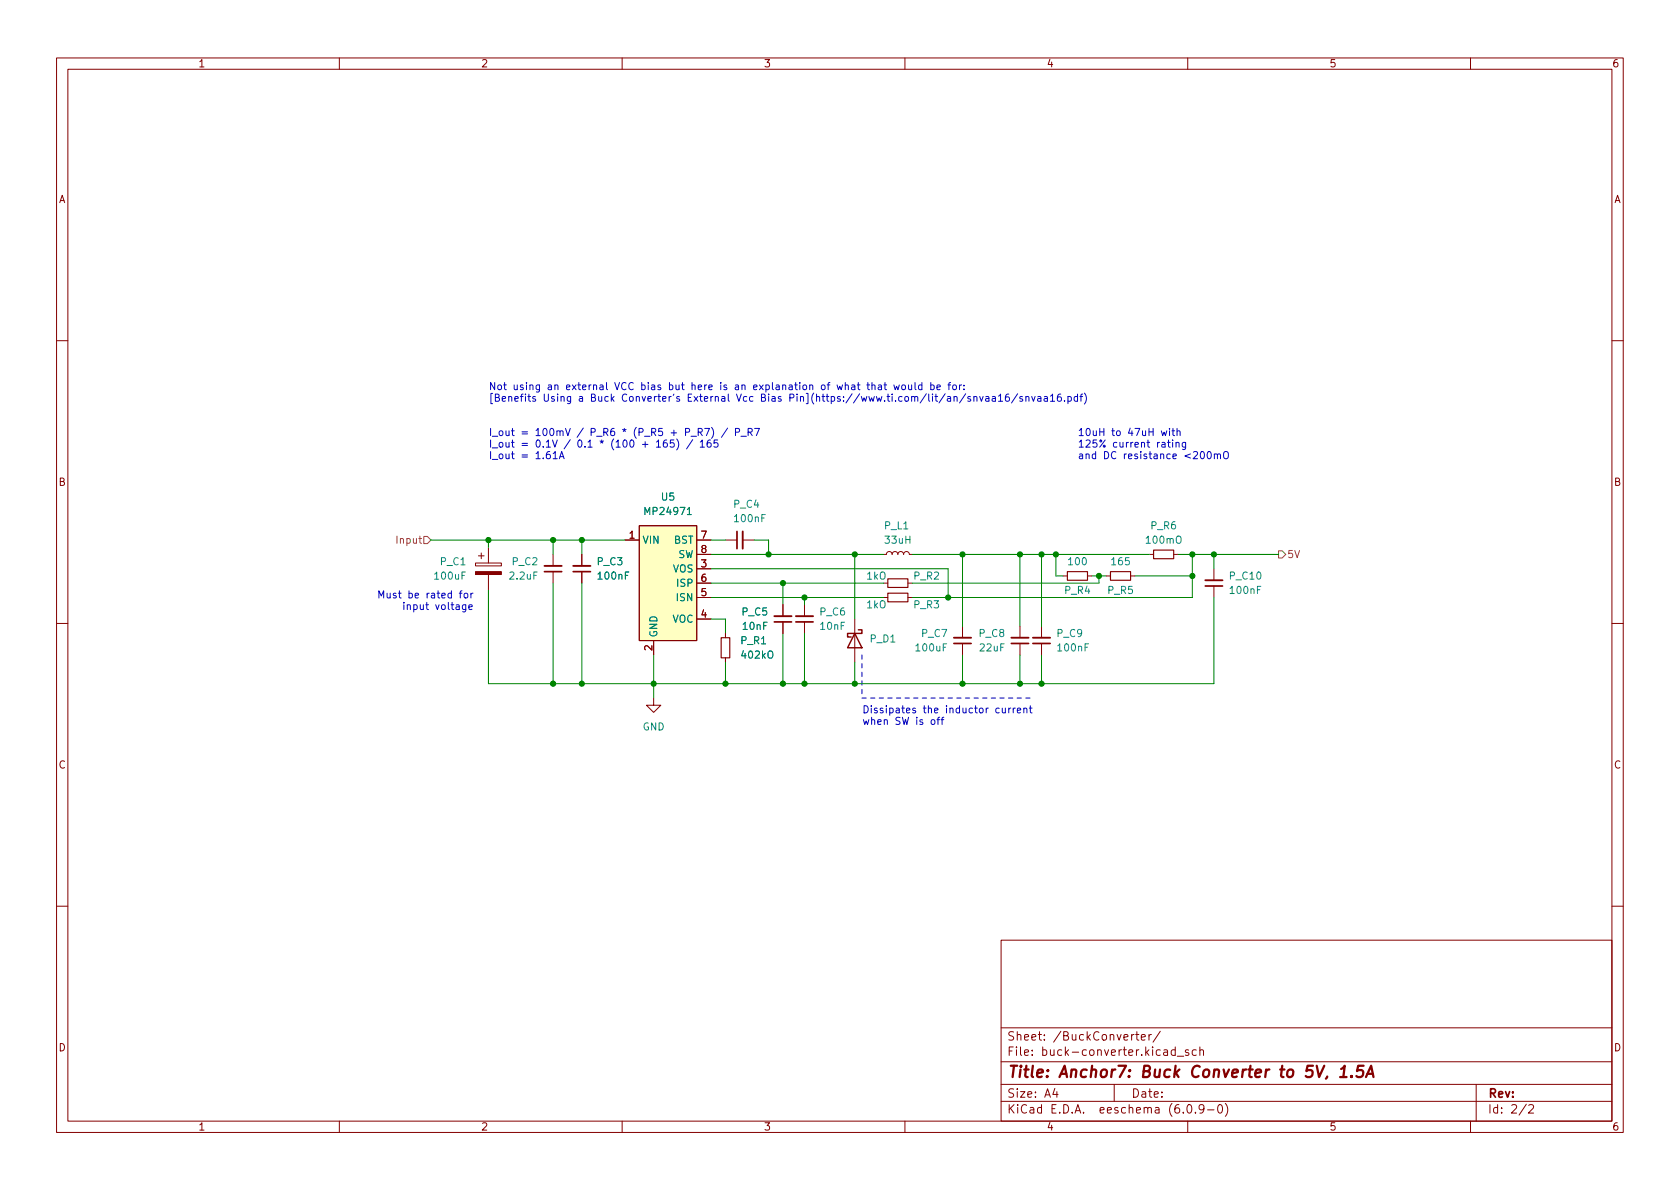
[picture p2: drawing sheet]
<svg xmlns="http://www.w3.org/2000/svg" width="297mm" height="210mm" viewBox="0 0 297 210" stroke-linecap="round" stroke-linejoin="round" font-family="sans-serif">
<g fill="none" stroke="#840000" stroke-width=".18">
<path d="M10 10.2h277v190.1h-277zM12 12.2h273v186.1h-273zM60 10.2v2M110 10.2v2M160 10.2v2M210 10.2v2M260 10.2v2M10 60.2h2M285 60.2h2M84.1 99.6h4.5v.5h-4.5zM84.6 98.3h1M85.1 97.8v1"/>
<path d="M86.4 96.8v2.8M97.8 98v2.1M102.9 98v2.1M110.5 95.5h2.5M113 93h10.2v20.3h-10.2zM123.2 98h2.5M123.2 95.5h2.5M128.3 95.5h2M131.3 95.5h2M156.2 98h.5l.2-.3 .3-.2 .4 .2 .1 .3 .2-.3 .3-.2 .4 .1 .1 .4 .3-.4 .4-.1 .2 .2 .2 .3 .1-.3 .4-.2 .3 .2 .2 .3h.5M203.2 98h.8M207.5 98h.8"/>
<path d="M10 110.2h2M86.4 101.6v2.8M97.8 101.1v2M102.9 101.1v2M115.6 113.3v2.5M123.2 100.6h2.5M123.2 109.5h2.5M123.2 105.7h2.5M123.2 103.1h2.5M128.3 112v.8M128.3 116.3v.8M138.4 106.9v2.1"/>
<path d="M138.4 110v2M142.2 106.9v2.1M142.2 110v2M151.1 109.5v7.6M160.5 105.7h.8M160.5 103.1h.8M170.2 110.7v2.1M170.2 113.8v2M180.3 110.7v2.1M180.3 113.8v2M184.1 110.7v2.1M184.1 113.8v2"/>
<path d="M188 101.8h.7M192.3 101.8h.7M195.6 101.8h.7M199.9 101.8h.8M214.6 100.6v2M214.6 103.6v2.1M285 110.2h2M115.6 123.4v1.3h1.2l-1.2 1.3-1.3-1.3h1.3M10 160.2h2M177 166.3h108v32h-108zM285 160.2h2M60 198.3v2"/>
<path d="M110 198.3v2M160 198.3v2M177 194.8h108M177 191.8h108M177 187.8h108M177 181.8h108M186.5 192.5l-.4 1h1M186.9 193v1M197 191.8v3M200.5 182.9l-.3 .1-.1 .2M200.8 182.9h.6M201 182.4v1.3l.4 .2"/>
<path d="M201.8 183.4l.7-.1-.1-.3-.4-.1-.2 .2 .1 .8h.5M203.1 182.9v1M203.6 182.9l-.3 .1-.2 .2M205.1 182.4l-1.2 1.9M207.8 185.7l-.4-.1-.3 .3v.4l.1 .3h.6M207.8 185.1v1.5M208.1 186.8h1.2M210 198.3v2M210.1 195.4l.1-.1a.81 .81 0 0 1 .6 .7 .81 .81 0 0 1-.3 .8h-.1a.81 .81 0 0 1-.6-.6 .81 .81 0 0 1 .3-.8zM210.1 185.7l-.3-.1-.2 .2v.3l.5 .1v.4h-.5M211.4 196.7v.1M211.5 185.7l-.4-.1-.3 .3v.4l.1 .3h.6"/>
<path d="M212.1 185.8l.3-.2 .3 .1 .1 .9M212.1 185.1v1.5M212.9 196l-.3 .3-.5-.1-.1-.2 .1-.6 .5-.1 .2 .2a.99 .99 0 0 1-.4 1.3h-.3M213.5 196.3h1.1M215.5 195.4l.1-.1a.81 .81 0 0 1 .6 .7 .81 .81 0 0 1-.3 .8h-.1a.81 .81 0 0 1-.6-.6 .81 .81 0 0 1 .3-.8zM216.6 195.1a1.72 1.72 0 0 1 0 2.3M260 198.3v2M261 191.8v6.5M269.9 195.3l-1.3 1.9M270.3 195.5l.6-.2 .2 .2 .1 .3-1 1h1"/>
</g>
<path d="M236.9 190.5h1.2M237.1 189l.7-.5-.3 2M239 190.3v.1l-.1 .1v-.1l.1-.1-.1 .2M241.1 188.5h-1l-.2 .9 .3-.2 .7 .1 .1 .3-.1 .7-.3 .2h-.5l-.3-.2M241.5 190.5l.9-2 .4 2M241.8 189.9h.9" fill="none" stroke="#840000" stroke-width=".4"/>
<path d="M131.3 94v3M96.3 100.1h3M101.3 100.1h3.1M136.9 109h3.1M140.7 109h3.1M168.7 112.8h3M178.8 112.8h3.1M182.6 112.8h3.1M213.1 102.6h3.1" fill="none" stroke="#840000" stroke-width=".33"/>
<path d="M130.3 94v3M96.3 101.1h3M101.3 101.1h3.1M136.9 110h3.1M140.7 110h3.1M168.7 113.8h3M178.8 113.8h3.1M182.6 113.8h3.1M213.1 103.6h3.1" fill="none" stroke="#840000" stroke-width=".3"/>
<path d="M204 97.3h3.5v1.5h-3.5zM127.5 112.8h1.5v3.5h-1.5zM157 102.4h3.5v1.5h-3.5zM157 104.9h3.5v1.5h-3.5zM188.7 101.1h3.6v1.5h-3.6zM196.3 101.1h3.6v1.5h-3.6z" fill="none" stroke="#840000" stroke-width=".2"/>
<path d="M113 93h10.2v20.3h-10.2z" fill="#ffffc2" stroke="#ffffc2" stroke-width=".18"/>
<path d="M121.5 91h.8" fill="none" stroke="#008484" stroke-width=".18"/>
<path d="M151.1 112l1.3 2.5h-2.5zM151.8 111.4h.6v.6h-2.5v.6h.6" fill="none" stroke="#840000" stroke-width=".25"/>
<path d="M84.1 101.1h4.5v.5h-4.5z" fill="#840000" stroke="#840000" stroke-width=".18"/>
<path d="M74.9 94.9h.7l.6 .6-.6 .6h-.7zM226.1 97.4h.6l.6 .6-.6 .7h-.6z" fill="none" stroke="#848400" stroke-width=".18"/>
<g fill="none" stroke="#0000c2" stroke-width=".18">
<path d="M116.1 78.2l.3-.4v1.3M116.1 79.1h.7M117.9 77.8l-.4 .1a.85 .85 0 0 0 0 1.2l.4-.1 .1-.5-.2-.2h-.3l-.2 .2M119.2 77.8h-.7v.6l.2-.1h.4l.1 .2v.5l-.2 .1-.5-.1M119.6 77.6a1.46 1.46 0 0 1 0 2M122.5 77.7l-1.1 1.7M123.4 76.4h.7l.1-.2-.1-.3-.7-.1v1.2M123.8 76.4l.4 .6M123.8 78.2l.4-.4v1.3M123.8 79.1h.7M124.6 75.8h.8l-.5 1.2M125.6 77.8l-.3 .1a.86 .86 0 0 0 0 1.2l.4-.1v-.5l-.2-.2h-.2l-.3 .2"/>
<path d="M125.8 75.6a1.46 1.46 0 0 1 0 1.9M126.9 77.8h-.6l-.1 .6 .2-.1h.4l.2 .2-.1 .5-.2 .1-.5-.1M128.6 75.7l-1 1.6M130 76.4h.6l.2-.2-.1-.3-.7-.1v1.2M131 77.2h1M132.3 76.4h.6l.1-.2-.1-.3-.6-.1v1.2M132.6 76.4l.4 .6M133.4 75.8h.9l-.6 1.2M153.3 68.1h.4M153.4 67.6v1.1l.3 .2M154.2 68.2l.2-.1h.3v.8M154.2 67.6v1.3"/>
<path d="M155.3 68.1h.5l.1 .8M155.9 68.4h-.5l-.1 .2 .1 .3h.5M156.3 68.1h.5M156.5 67.6v1.1l.3 .2M158 68.1l.3 .8 .2-.6 .3 .6 .2-.8M159.6 68.1h.3l.2 .2v.4l-.2 .2h-.3l-.2-.2zM160.6 68.1l.1 .8h.3l.2-.1M161.2 68.1v.8M161.8 67.6v1.1l.2 .2M163 68.1h-.4l-.2 .2 .1 .6h.5M163 67.6v1.3M164.6 68.1h.3l.3 .2-.1 .6h-.5"/>
<path d="M164.6 67.6v1.3M165.7 68.5l.6-.1-.1-.3h-.4l-.1 .1v.7h.5M167.6 68.1h.5M168.1 67.6l-.3 .2v1.1M168.6 68.1h.3l.2 .2v.4l-.2 .2h-.3l-.2-.2zM168.7 70.2l.2-.1 .3 .1v.8M169.7 68.1v.8M170 68.1l-.3 .2M170.4 68.8v.1M170.4 68.1v.1M170.7 69.6l-1 1.7M171.6 70.2l-.3-.1-.2 .2 .1 .2 .4 .1v.3h-.5"/>
<path d="M172.2 70.2l.2-.1 .3 .1v.8M172.2 70.1v.9M173.2 70.1l.3 .9 .3-.9M174.3 70.2h.5l.1 .8M174.9 70.4l-.5 .1-.2 .2 .2 .3 .5-.1M175.5 70.2h.4l.1 .8M176 70.4l-.4 .1-.2 .2 .2 .3 .4-.1M176.5 70.1l.4-.4v1.3M176.5 71h.8M178.4 69.7h-.4a.86 .86 0 0 0 0 1.3l.4-.2 .1-.4-.3-.2h-.2l-.2 .2M179.9 69.6l-1.1 1.7M180.8 70.2l-.3-.1-.2 .2 .1 .2 .4 .1v.3h-.5"/>
<path d="M181.4 70.2l.2-.1 .3 .1v.8M181.4 70.1v.9M182.4 70.1l.3 .9 .3-.9M183.5 70.2h.5v.8M184 70.4l-.4 .1-.2 .2 .2 .3 .4-.1M184.6 70.2h.5l.1 .8M185.2 70.4l-.4 .1-.2 .2 .2 .3 .4-.1M185.7 70.1l.4-.4v1.3M185.7 71h.8M187.6 69.7h-.4a.85 .85 0 0 0 0 1.3l.4-.2 .1-.4-.3-.2h-.2l-.3 .2M188.2 70.8v.2M188.8 70.2l.4-.1 .2 .3-.1 .5h-.5"/>
<path d="M188.8 70.1v1.3M190.5 70.2l-.3-.1-.3 .3 .1 .5h.5M190.5 69.7v1.3M190.9 70.1h.5M191.4 69.7l-.3 .2v1.1M191.7 69.5a1.46 1.46 0 0 1 0 1.9M205.3 76.2l.3 .8 .2-.6 .3 .6 .2-.8M206.4 78.2h.5M206.6 77.8v1.1l.3 .2M206.8 75.8v.1M206.8 76.2v.8M207.2 76.2h.5"/>
<path d="M207.3 77.8v.1M207.3 78.2v.9M207.4 75.8v1l.3 .2M207.9 78.3l.2-.1 .3 .1 .1 .8M207.9 78.2v.9M208.1 76.3l.2-.1h.3l.1 .8M208.1 75.8v1.2M209.6 78.2v1.1l-.2 .2-.3-.1M209.6 78.3l-.3-.1-.3 .3 .1 .5h.5M212.3 80l.2-.2a.68 .68 0 0 1 .5 .7 .68 .68 0 0 1-.5 .6l-.2-.1-.1-.4zM213.6 79.9l.1-.1a.68 .68 0 0 1 .5 .7 .68 .68 0 0 1-.5 .6 .84 .84 0 0 1-.1-1.2zM216.5 79.9l.1-.1a.43 .43 0 0 1 .6 .5v.4a.42 .42 0 0 1-.4 .4 .42 .42 0 0 1-.5-.4v-.4z"/>
<path d="M97.8 80.2l.4-.4v1.3M97.8 81.1h.7M98.9 81.1l.4-1.3 .4 1.3M99 80.8h.6M214.7 80.4l.2-.1h.3l.1 .8M214.7 80.3v.8M215.3 80.5l.1-.2h.3l.1 .8M67 105.7v-1.2l.4 .9 .4-.9v1.2M68.4 104.9l.1 .8h.3l.2-.1M71.4 106.5v.1M71.4 106.9v.9M72 107.1l.2-.2 .3 .1 .1 .8"/>
<path d="M72 106.9v.9M82.9 107.4l.6-.2-.1-.2-.3-.1-.2 .2 .1 .6h.4M83.6 104.9l-.3 .2M164.8 127.3h.3l.2 .2v.4l-.2 .2-.3-.1-.2-.1zM165.7 127.3h.4M166.1 126.8l-.3 .2v1.1M166.4 127.3h.5M166.9 126.8l-.3 .2v1.1M177.2 125.2l.1 .8 .3 .1 .2-.2M177.8 125.2v.9M178.4 125.2v.9M178.7 125.2l-.3 .3"/>
<path d="M179.1 125.2v.9M179.5 125.2l-.4 .3M179.9 125.6l.6-.1-.1-.2-.3-.1-.2 .2v.6h.5M181 125.3l.2-.1 .3 .1 .1 .8M181 125.2v.9M182 125.2h.5M182.2 124.8v1.1l.3 .2"/>
</g>
<path d="M152.4 115.8v7.6M152.4 123.4h30.5" fill="none" stroke="#0000c2" stroke-width=".18" stroke-dasharray=".8 .8"/>
<g fill="none" stroke="#008400" stroke-width=".18">
<path d="M76.2 95.5h34.3M86.4 95.5v1.3M97.8 95.5v2.5M102.9 95.5v2.5M125.7 95.5h2.6M125.7 98h30.5M133.3 95.5h2.6v2.5M151.1 98v11.5M161.3 98h41.9M170.2 98v12.7M180.3 98v12.7M184.1 98v12.7"/>
<path d="M186.7 98v3.8h1.3M208.3 98h17.8M210.8 98v7.7h-49.5M214.6 98v2.6M86.4 104.4v16.5h128.2v-15.2M97.8 103.1v17.8M102.9 103.1v17.8M115.6 115.8v7.6M125.7 109.5h2.6v2.5M125.7 103.1h30.5M125.7 105.7h30.5M125.7 100.6h41.9v5.1"/>
<path d="M128.3 117.1v3.8M138.4 103.1v3.8M138.4 112v8.9M142.2 105.7v1.2M142.2 112v8.9M151.1 117.1v3.8M170.2 115.8v5.1M180.3 115.8v5.1M184.1 115.8v5.1M193 101.8h2.6M194.3 101.8v1.3h-33M200.7 101.8h10.1"/>
</g>
<g fill="#008400" stroke="#008400" stroke-width=".18">
<circle cx="180.3" cy="120.9" r=".46"/>
<circle cx="184.1" cy="120.9" r=".46"/>
<circle cx="170.2" cy="98" r=".46"/>
<circle cx="167.6" cy="105.7" r=".46"/>
<circle cx="170.2" cy="120.9" r=".46"/>
<circle cx="128.3" cy="120.9" r=".46"/>
<circle cx="115.6" cy="120.9" r=".46"/>
<circle cx="97.8" cy="95.5" r=".46"/>
<circle cx="97.8" cy="120.9" r=".46"/>
<circle cx="102.9" cy="120.9" r=".46"/>
<circle cx="86.4" cy="95.5" r=".46"/>
<circle cx="102.9" cy="95.5" r=".46"/>
<circle cx="138.4" cy="103.1" r=".46"/>
<circle cx="142.2" cy="105.7" r=".46"/>
<circle cx="151.1" cy="120.9" r=".46"/>
<circle cx="142.2" cy="120.9" r=".46"/>
<circle cx="135.9" cy="98" r=".46"/>
<circle cx="151.1" cy="98" r=".46"/>
<circle cx="138.4" cy="120.9" r=".46"/>
<circle cx="180.3" cy="98" r=".46"/>
<circle cx="184.1" cy="98" r=".46"/>
<circle cx="186.7" cy="98" r=".46"/>
<circle cx="194.3" cy="101.8" r=".46"/>
<circle cx="210.8" cy="101.8" r=".46"/>
<circle cx="214.6" cy="98" r=".46"/>
<circle cx="210.8" cy="98" r=".46"/>
</g>
<text font-size="2.8" fill="#840000" x="178" y="190.6">Title: Anchor7: Buck Converter to 5V, 1.5A</text>
<g font-size="2.1" fill="#840000">
<text x="178" y="184">Sheet: /BuckConverter/</text>
<text x="178" y="186.7">File: buck-converter.kicad_sch</text>
<text x="178" y="196.9">KiCad E.D.A. eeschema (6.0.9-0)</text>
<text x="178" y="194.1">Size: A4</text>
<text x="200" y="194.1">Date:</text>
<text x="263" y="194.1">Rev:</text>
<text x="263" y="196.9">Id: 2/2</text>
</g>
<g font-size="1.8" fill="#840000">
<text x="35" y="11.9">1</text>
<text x="85" y="11.9">2</text>
<text x="135" y="11.9">3</text>
<text x="185" y="11.9">4</text>
<text x="235" y="11.9">5</text>
<text x="285" y="11.9">6</text>
<text x="10.3" y="35.9">A</text>
<text x="285.3" y="35.9">A</text>
<text x="10.3" y="85.9">B</text>
<text x="285.3" y="85.9">B</text>
<text x="111.3" y="95.2">1</text>
<text x="124" y="95.2">7</text>
<text x="124" y="100.3">3</text>
<text x="124" y="97.8">8</text>
<text x="124" y="105.4">5</text>
<text x="124" y="102.9">6</text>
<text x="124" y="109.2">4</text>
<text x="115.3" y="115" transform="rotate(-90 115.3 115)">2</text>
<text x="10.3" y="135.9">C</text>
<text x="285.3" y="135.9">C</text>
<text x="10.3" y="185.9">D</text>
<text x="285.3" y="185.9">D</text>
<text x="35" y="199.9">1</text>
<text x="85" y="199.9">2</text>
<text x="135" y="199.9">3</text>
<text x="185" y="199.9">4</text>
<text x="235" y="199.9">5</text>
<text x="285" y="199.9">6</text>
</g>
<g font-size="1.8" fill="#0000c2">
<text x="86.4" y="69">Not using an external VCC bias but here is an explanation of what that would be for:</text>
<text x="86.4" y="71">[Benefits Using a Buck Converter's External Vcc Bias Pin](https://www.ti.com/lit/an/snvaa16/snvaa16.pdf)</text>
<text x="86.4" y="77.1">I_out = 100mV / P_R6 * (P_R5 + P_R7) / P_R7</text>
<text x="190.5" y="77.1">10uH to 47uH with</text>
<text x="86.4" y="79.1">I_out = 0.1V / 0.1 * (100 + 165) / 165</text>
<text x="86.4" y="81.2">I_out = 1.61A</text>
<text x="190.5" y="79.1">125% current rating</text>
<text x="190.5" y="81.2">and DC resistance &lt;200mO</text>
<text x="69.5" y="105.8">Must be rated for</text>
<text x="72.8" y="107.8">input voltage</text>
<text x="152.4" y="126.1">Dissipates the inductor current</text>
<text x="152.4" y="128.2">when SW is off</text>
</g>
<g font-size="1.8" fill="#008484">
<text x="117" y="88.5">U5</text>
<text x="129.8" y="89.8">P_C4</text>
<text x="114.3" y="91.1">MP24971</text>
<text x="130" y="92.3">100nF</text>
<text x="156.4" y="93.6">P_L1</text>
<text x="203.5" y="93.6">P_R6</text>
<text x="77.9" y="99.9">P_C1</text>
<text x="90.6" y="99.9">P_C2</text>
<text x="105.6" y="99.9">P_C3</text>
<text x="113.5" y="96.1">VIN</text>
<text x="118.9" y="101.2">VOS</text>
<text x="119.1" y="96.1">BST</text>
<text x="119.8" y="98.7">SW</text>
<text x="156.6" y="96.1">33uH</text>
<text x="189" y="99.9">100</text>
<text x="196.6" y="99.9">165</text>
<text x="202.8" y="96.1">100mO</text>
<text x="77" y="102.5">100uF</text>
<text x="90.2" y="102.5">2.2uF</text>
<text x="105.9" y="102.5">100nF</text>
<text x="119.7" y="106.3">ISN</text>
<text x="119.8" y="103.8">ISP</text>
<text x="153.3" y="102.5">1kO</text>
<text x="153.3" y="107.6">1kO</text>
<text x="161.6" y="102.5">P_R2</text>
<text x="161.6" y="107.6">P_R3</text>
<text x="188.3" y="105">P_R4</text>
<text x="195.9" y="105">P_R5</text>
<text x="217.5" y="102.5">P_C10</text>
<text x="217.6" y="105">100nF</text>
<text x="116.2" y="112.8" transform="rotate(-90 116.2 112.8)">GND</text>
<text x="118.8" y="110.1">VOC</text>
<text x="131" y="113.9">P_R1</text>
<text x="131.2" y="108.8">P_C5</text>
<text x="131.4" y="111.4">10nF</text>
<text x="145" y="108.8">P_C6</text>
<text x="145.1" y="111.4">10nF</text>
<text x="153.9" y="113.6">P_D1</text>
<text x="163" y="112.6">P_C7</text>
<text x="173.2" y="112.6">P_C8</text>
<text x="186.9" y="112.6">P_C9</text>
<text x="131.2" y="116.5">402kO</text>
<text x="162.1" y="115.2">100uF</text>
<text x="173.3" y="115.2">22uF</text>
<text x="187.1" y="115.2">100nF</text>
<text x="113.6" y="129.2">GND</text>
</g>
<g font-size="1.8" fill="#848400">
<text x="70.4" y="96.1">Input</text>
<text x="227.5" y="98.7">5V</text>
</g>
</svg>
